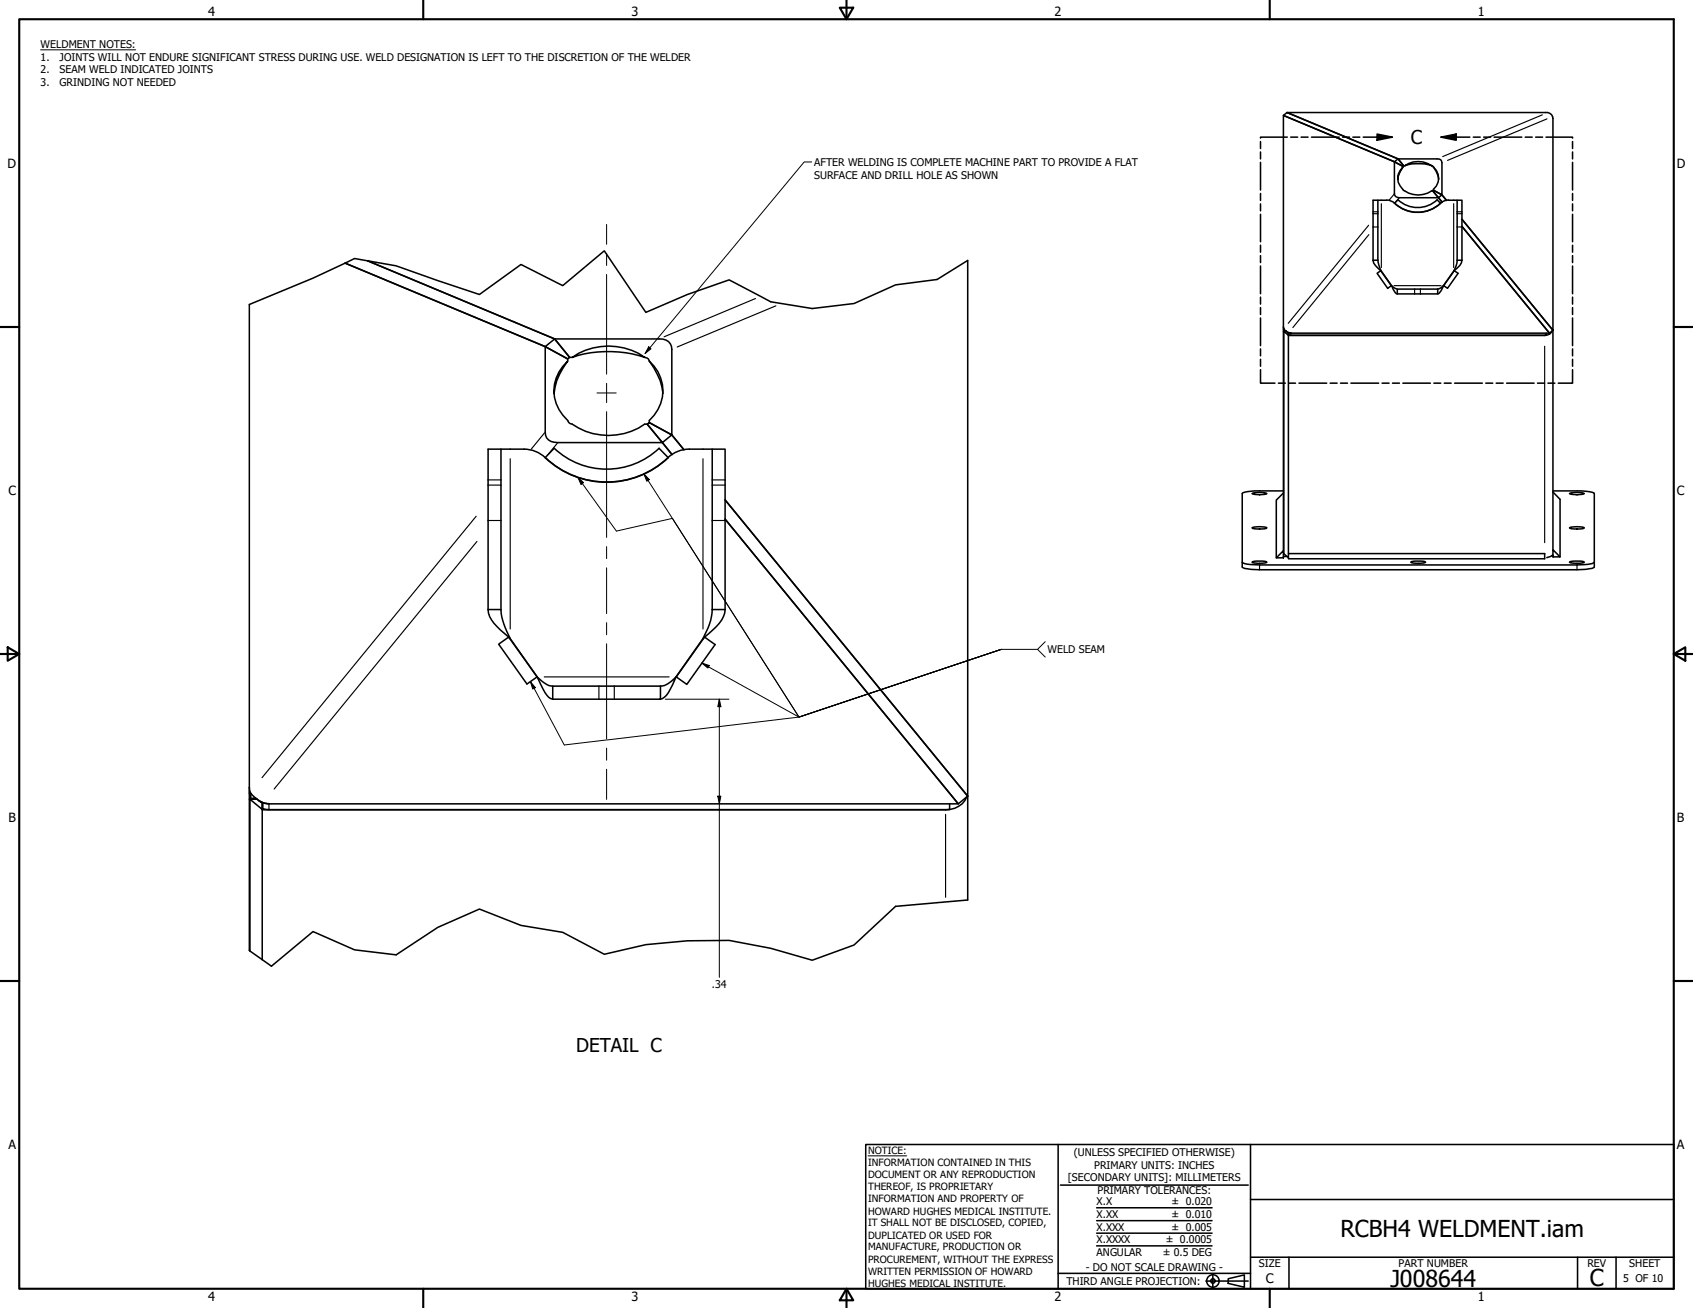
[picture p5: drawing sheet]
<svg xmlns="http://www.w3.org/2000/svg" width="559mm" height="432mm" viewBox="0 0 559 432" stroke-linecap="round" stroke-linejoin="round" font-family="sans-serif">
<!-- layer: Visible (ANSI) -->
<g fill="none" stroke="#000" stroke-width=".51">
<path d="M460.2 53.4l-36.6-15.3v69.8M460.2 53.4l-36.6-15.3 1.2-1 36.7 15.4-36.7-15.4h86.1a2.1 2.1 0 0 1 1.7 2v69.9l-30.1-36.6 30.1 36.6M460.2 53.4l1.3-.9 1.8 2.2-.3 .2zM463 55.2v-.3l-2.8-1.5v10.5a1.43 1.43 0 0 0 1.6 1.4h13l-1.9-2.3a8.7 8.7 0 0 1-9.3 0 4.9 4.9 0 0 1-.6-7.8 8.4 8.4 0 0 0-1.6 4M463.6 54.7h-.3l-1.8-2.2h12.8a1.27 1.27 0 0 1 1.6 1.2v10.6l-2.8-1.5v-.3a4.7 4.7 0 0 0 0-7.3M463.6 54.7a8 8 0 0 1 9 0 15.1 15.1 0 0 0-9 0zM472.6 54.7l.5 .5M472.6 54.7h.1M473.1 55.2a8.5 8.5 0 0 1 1.8 4M454.8 66.1h2.8M457.7 66l1.8 .5a11.3 11.3 0 0 0 16 .6M461.4 66l-1.2 1.1"/>
<path d="M461.4 65.9a9.4 9.4 0 0 0 13 0M472.9 63l.2-.2 2.8 1.5-1.1 1zM474.3 66l1.2 1.1M474.8 65.3l1.2 1.4M475.9 64.3l1.6 1.9M478.1 66.1h2.8M478.1 66l-1.4 .3-1.2 .8M113.9 86.9l66.1 27.5M121.3 86.1l61.8 25.8M319.4 86v211.1M453.2 85.9a5.7 5.7 0 0 0 2.5 3.4M453.2 85.9h1.6"/>
<path d="M453.2 85.9v-19.8h1.6v19.8M454.5 90.2l1.2-.9 3.5 5-1.2 .9zM454.8 85.9l.4 1.8 .7 1.8M455.8 89.4l.1 .1M455.9 89.5l3.4 4.8M459.3 94.3l1.2 2.3 .7 .4M459.3 94.3l1.9 1.1M474.5 95.4h-13.3v1.6M474.5 95.4v1.6h-13.3M474.5 95.4l1.9-1.1-.9 1.9-1 .8M479.8 89.5l-3.4 4.8M479.9 89.4l-.1 .1"/>
<path d="M480 89.3l1.3 .9-3.5 5-1.3-.9zM480.9 85.9h1.6M480.9 85.9l-.3 1.8-.8 1.8M480.9 85.9v-19.8h1.6v19.8M482.5 85.9a5.1 5.1 0 0 1-2.5 3.4M82.3 100.5v163.3M180 114.4l7.4 4.1v.7M180 114.4v28.3a3.5 3.5 0 0 0 4.1 3.4h34.5l-5-6.1h-.8a21 21 0 0 1-24 0l-.6-.2-.8-1a12.8 12.8 0 0 1 0-19.6 21.5 21.5 0 0 0-4.5 10.7M180 114.4l3.1-2.5 4.9 6.1-.6 .5zM183.1 111.9h34.5a3.5 3.5 0 0 1 4.1 3.4v28.3M183.1 111.9l4.9 6.1M188 118h.9"/>
<path d="M188.9 118a20.9 20.9 0 0 1 23.9 0 38.1 38.1 0 0 0-23.9 0zM212.8 118l1.3 .6 .2 .6M214.3 119.2a12.9 12.9 0 0 1 0 19.6v.7l7.4 4.1M214.3 119.2l.1 .2a22.8 22.8 0 0 1 4.4 10.5M423.6 107.9v1.5h1h-.9l1.6 1.3v-.9M423.6 107.9a2.37 2.37 0 0 0 1.7 2M423.6 109.4v72.4M423.7 108.3l.1 1M423.7 109.4v73.4l1.6 1.3M423.9 108.7l-.1 .6 .6-.1 .9 .7M425.3 109.8v.9M425.4 109.8l.7 .1"/>
<path d="M510.3 110v.7l-85-.1M512.4 109.1a2.58 2.58 0 0 1-2.6 1.6h-84.5v72.1M512.6 109l-1.2 1-28.9-35.3 28.9 35.3-86.1-.2M512.6 109v72.5M165.4 148.3h7.5a10.2 10.2 0 0 1 7.1 2.8M182.9 148l-2.9 3.1M182.9 148a25.2 25.2 0 0 0 34.7 0M213.6 140l.7-.5 7.4 4.1-3.1 2.5zM217.6 148l2.9 3.1a29.5 29.5 0 0 1-40.6 0M218.6 146.1l3.2 4M221.7 143.6l4 4.9M235.1 148.3h-7.6a11.4 11.4 0 0 0-8.6 4.2 29.4 29.4 0 0 1-38.9-1.4"/>
<path d="M239.3 165l80.1 97.8-3.1 2.6-77-94 77 94h-227.5l-2.1-.4M413.3 162.9a8 8 0 0 1 4.8 0 8 8 0 0 1-4.8 0zM413.3 174.2a8 8 0 0 1 4.8 0 8 8 0 0 1-4.8 0zM423.6 162.1l-10.7 .1a4 4 0 0 0-2.9 .7v24.3a11.5 11.5 0 0 0 5.7 .9l107.7-.1a4 4 0 0 0 2.8-.8v-24.3a10.1 10.1 0 0 0-5.7-.8h-7.9M423.6 162.8l-2.3 2.3v19M512.6 162.4l2.3 2.4v19M518 162.9a8 8 0 0 1 4.9 0 8 8 0 0 1-4.9 0zM518 174.2a8 8 0 0 1 4.9 0 8 8 0 0 1-4.9 0zM410 185.6a4 4 0 0 0 2.9 .8h110.5a4 4 0 0 0 2.8-.8M413.3 185.6a8 8 0 0 1 4.8 0 8 8 0 0 1-4.8 0zM421.3 184.1l2.3-2.3v2.3zM423.6 183.7h1.2"/>
<path d="M425.3 182.8h84.5v1.7h-84.5zM465.6 185.6a8 8 0 0 1 4.9 0 8 8 0 0 1-4.9 0zM512.1 183.5h.5v-.3l-2.1 .9M512.6 181.5l2.3 2.3h-2.3zM518 185.6a8 8 0 0 1 4.9 0 8 8 0 0 1-4.9 0zM161.1 201.2a10.1 10.1 0 0 0 4.1 6.8l2.7 2.3M161.1 201.2h4.3M161.1 201.2v-52.9h4.3v52.9M164.6 212.7l3.3-2.4 9.4 13.2-3.4 2.3zM165.4 201.2a23.9 23.9 0 0 0 3 9.6M168 210.5l.4 .3M168.4 210.8l8.9 12.7"/>
<path d="M232 210.8l-8.9 12.7M232.4 210.5l-.4 .3M232.5 210.3l3.5 2.5-9.3 13.1-3.5-2.4zM235.1 201.2h4.2M235.1 201.2a21.5 21.5 0 0 1-3.1 9.6M235.1 201.2v-52.9h4.2v52.9M239.3 201.2a9.8 9.8 0 0 1-4.1 6.8l-2.6 2.3M177.3 223.5l2 4a5.6 5.6 0 0 0 3.1 3.3M177.3 223.5a8.6 8.6 0 0 0 5.1 3M218 226.5h-35.6v4.3M218 226.5v4.3h-35.6M218 226.5a8.2 8.2 0 0 0 5.1-3l-1.2 2.8a9.4 9.4 0 0 1-3.3 4.3l-.6 .2"/>
<path d="M82.3 260a3.5 3.5 0 0 0 2 3.4l2.4 1.6-1.1-.5-1.3-1.1M82.4 261l.3 2.7M82.5 263.8h2.3h-2.5v50M82.8 261.9l-.1 1.8 1.5-.4M86.6 267.3v-2.4v2.3l-4.1-3.4v50.1M86.7 265v2l2.1 .3h224.6v-1.9M86.8 265l2 .3M319.1 263a7.2 7.2 0 0 1-7 4.3h-225.5v49.5"/>
</g>
<!-- layer: Visible Narrow (ANSI) -->
<g fill="none" stroke="#000" stroke-width=".38">
<path d="M509.1 37.9l-32.9 13.8M510.6 39.2l-32.8 13.8M451.7 74.4l-26.5 32.3M451.8 77.5l-25.1 30.6M453.3 69.9h1.4M453.3 70.5h1.4M453.3 74.9h1.4M455.9 67.2v21.1M460.2 64.1l-1.7 1.9M461.8 65.3l-1.2 1.4M479.8 67.2v21.1M481 69.9h1.5"/>
<path d="M481 70.5h1.5M481 74.9h1.5M249.4 98.6l-30.2 12.6M460.1 94.3h15.5M466.9 95.5v1.5M468.8 95.5v1.5M256.1 101l-32.6 13.6M426.1 110v.7M509.8 110.7h.1M509.8 114.3v64.8M161.4 158.4h3.8M168.4 151.4v56.2"/>
<path d="M179.7 142.9l-4.3 5.3M184 146.3l-3.1 3.8M232 151.4v56.2M235.3 158.4h3.8M157.2 170.4l-70.7 86.3M157.4 178.8l-66.9 81.7M161.4 160.1h3.8M161.4 171.8h3.8M235.3 160.1h3.8M235.3 171.8h3.8M415.7 186.6v1.4M520.5 186.6v1.4"/>
<path d="M179.6 223.5h41.3M197.7 226.8v3.8M202.8 226.8v3.8M88.8 265.4v1.7M312.1 267.3h.1M312.1 268.9v27.3"/>
</g>
<!-- layer: Break Line (ANSI) -->
<path d="M319.4 86l-10.1 6.3-13.7 1.7-13.7 6.2-13.8 1.7-13.7-2.3-13.7-7.2-13.8 4.8-13.7 5.9-13.7-20.3-13.8 11.5-13.7-7-13.8 9.9-27.5-9.4-13.7-2.5-13.7 6.5-21 8.7M319.4 297.1l-23.8 2.1-13.7 12.8-13.8 5-13.7-3.9-13.7-2.6-13.8 .1-13.7 1.2-13.7 3.2-13.8-7.2-13.7-2.3-13.8-5.4-13.7 6-13.8 9.1-13.7-1.6-13.7-6.1-13.7 11.5-7.3-5.2" fill="none" stroke="#000" stroke-width=".51"/>
<!-- layer: Detail Boundary (ANSI) -->
<g fill="none" stroke="#000" stroke-width=".51">
<path d="M416.1 46.7v2.3M416.1 50.2v2.3M416.1 53.6v9.1M424.9 45.3h-8.8v.3M426 45.3h2.3M429.5 45.3h2.2M432.9 45.3h9.1M443.2 45.3h2.3M446.5 45.3h2.3M450 45.3h9.5M454.5 44.3l5 1-5 1zM475.6 45.3l5-1v2z"/>
<path d="M475.6 45.3h9.5M486.3 45.3h2.3M489.7 45.3h2.3M493.1 45.3h9.2M503.4 45.3h2.3M506.9 45.3h2.2M510.3 45.3h8.7v.3M519 46.7v2.3M519 50.2v2.3M519 53.6v9.1M416.1 63.9v2.3M416.1 67.3v2.3"/>
<path d="M416.1 70.7v9.1M519 63.9v2.3M519 67.3v2.3M519 70.7v9.1M416.1 81v2.2M416.1 84.4v2.3M416.1 87.8v9.2M416.1 98.1v2.3M519 81v2.2M519 84.4v2.3M519 87.8v9.2M519 98.1v2.3"/>
<path d="M416.1 101.5v2.3M416.1 105v9.1M416.1 115.2v2.3M416.1 118.6v2.3M519 101.5v2.3M519 105v9.1M519 115.2v2.3M519 118.6v2.3M416.1 122v4.5h4.7M422 126.5h2.2M425.4 126.5h2.2M428.8 126.5h9.1"/>
<path d="M439 126.5h2.3M442.5 126.5h2.3M445.9 126.5h9.1M456.2 126.5h2.3M459.6 126.5h2.3M463 126.5h9.1M473.3 126.5h2.3M476.7 126.5h2.3M480.1 126.5h9.2M490.4 126.5h2.3M493.8 126.5h2.3M497.3 126.5h9"/>
<path d="M507.5 126.5h2.3M510.9 126.5h2.3M519 122v4.5h-4.7"/>
</g>
<path d="M454.5 44.3l5 1-5 1zM475.6 45.3l5-1v2z" fill="#000"/>
<!-- layer: Border (ANSI) -->
<g fill="none" stroke="#000" stroke-width=".7">
<path d="M6.3 6.3h546.1v419.1h-546.1zM139.7 0v6.3M277.2 2.5h4.4l-2.2 3.8zM279.4 0v6.3M419.1 0v6.3M0 107.9h6.3M552.4 107.9h6.4M0 215.9h6.3M2.5 213.7l3.8 2.2-3.8 2.2zM552.4 215.9l3.9-2.2v4.4zM552.4 215.9h6.4M0 323.8h6.3"/>
<path d="M552.4 323.8h6.4M139.7 425.4v6.4M279.4 425.4l2.2 3.9h-4.4zM279.4 425.4v6.4M419.1 425.4v6.4"/>
</g>
<!-- layer: Title (ANSI) -->
<g fill="none" stroke="#000" stroke-width=".51">
<path d="M285.8 377.8h266.6v47.6h-266.6zM349.2 377.8v47.6M412.7 377.8v47.6M350 391.2h62M361.9 398.7h38.1M412.7 396h139.7M361.9 411.3h38.1M361.9 407.1h38.1M361.9 403h38.1M412.7 415h139.7M425.4 415v10.4M520.7 415v10.4"/>
<path d="M533.4 415v10.4M349.2 420.4h63.5M398 422.9h14M400.3 420.6v4.6M405.4 422.1l5.3-1.2v4l-5.3-1.2z"/>
<circle cx="400.3" cy="422.9" r="2.06"/>
<circle cx="400.3" cy="422.9" r=".73"/>
</g>
<path d="M286.5 381.6h12.8" fill="none" stroke="#000" stroke-width=".33"/>
<!-- layer: Dimension (ANSI) -->
<path d="M219.6 230.8h21M237.4 230.8l.5 2.5h-1zM237.4 230.8v91.8M236.9 262.8h1l-.5 2.6z" fill="none" stroke="#000" stroke-width=".33"/>
<path d="M237.4 230.8l.5 2.5h-1zM236.9 262.8h1l-.5 2.6z" fill="#000"/>
<!-- layer: Symbol (ANSI) -->
<g fill="none" stroke="#000" stroke-width=".33">
<path d="M13.4 16.4h31.4M267.9 53.5h-2.5l-52.5 63.2M214.1 114.5l.8 .6-2 1.6zM190.8 157.6l1.8 1.7-.8 .7zM190.8 157.6l9.4 13.1M212.5 156.5l1.8 1.8-.8 .6zM212.5 156.5l51.2 80.2 66.8-22.3M200.3 171l3.2 4.3 18.4-4.2 41.8 65.6 66.8-22.3M231.6 218.9l2.5 .8-.5 .8zM330.5 214.4l-66.8 22.3-32.1-17.8M330.5 214.4l-66.8 22.3-63.4 7.6M330.5 214.4h12"/>
<path d="M345 211.8l-2.5 2.6 2.5 2.5M175.1 225l1.6 2-.9 .5zM175.1 225l11.1 20.9 14-1.6"/>
</g>
<path d="M214.1 114.5l.8 .6-2 1.6zM190.8 157.6l1.8 1.7-.8 .7zM212.5 156.5l1.8 1.8-.8 .6zM231.6 218.9l2.5 .8-.5 .8zM175.1 225l1.6 2-.9 .5z" fill="#000"/>
<!-- layer: Center Mark (ANSI) -->
<path d="M197 129.7h6.4" fill="none" stroke="#000" stroke-width=".33"/>
<!-- layer: Centerline (ANSI) -->
<path d="M200.2 74.1v6.5M200.2 83.6v4M200.2 90.6v32.9M200.2 126.6v6.3M200.2 135.9v41.5M200.2 180.5v3.9M200.2 187.5v15.1M200.2 205.5v4M200.2 212.5v31.5M200.2 247v4M200.2 253.9v10" fill="none" stroke="#000" stroke-width=".33"/>
<g font-size="7.7">
<text x="442.4" y="408.3">RCBH4 WELDMENT.iam</text>
<text x="458.9" y="424.8">J008644</text>
<text x="524.8" y="424.7">C</text>
</g>
<g font-size="6.3">
<text x="465.7" y="47.6">C</text>
<text x="190.1" y="347.4">DETAIL C</text>
</g>
<text font-size="4.3" x="417.8" y="423.5">C</text>
<g font-size="4.2">
<text x="68.7" y="5.3">4</text>
<text x="208.4" y="5.3">3</text>
<text x="348.1" y="5.3">2</text>
<text x="487.8" y="5.3">1</text>
<text x="2.5" y="55.5">D</text>
<text x="553.5" y="55.5">D</text>
<text x="2.8" y="163.4">C</text>
<text x="553.5" y="163.4">C</text>
<text x="2.9" y="271.4">B</text>
<text x="553.5" y="271.4">B</text>
<text x="2.8" y="379.3">A</text>
<text x="553.5" y="379.3">A</text>
<text x="68.7" y="429.5">4</text>
<text x="208.4" y="429.6">3</text>
<text x="348.1" y="429.6">2</text>
<text x="487.8" y="429.5">1</text>
</g>
<g font-size="3.5">
<text x="13.4" y="15.9">WELDMENT NOTES:</text>
<text x="13.4" y="20.1">1.</text>
<text x="19.7" y="20.1">JOINTS WILL NOT ENDURE SIGNIFICANT STRESS DURING USE. WELD DESIGNATION IS LEFT TO THE DISCRETION OF THE WELDER</text>
<text x="13.4" y="24.3">2.</text>
<text x="13.4" y="28.4">3.</text>
<text x="19.7" y="24.3">SEAM WELD INDICATED JOINTS</text>
<text x="19.7" y="28.4">GRINDING NOT NEEDED</text>
<text x="268.7" y="54.7">AFTER WELDING IS COMPLETE MACHINE PART TO PROVIDE A FLAT</text>
<text x="268.7" y="58.9">SURFACE AND DRILL HOLE AS SHOWN</text>
<text x="345.8" y="215.6">WELD SEAM</text>
<text x="234.9" y="326">.34</text>
<text x="354.5" y="381.6">(UNLESS SPECIFIED OTHERWISE)</text>
<text x="352.5" y="390">[SECONDARY UNITS]: MILLIMETERS</text>
<text x="361.1" y="385.8">PRIMARY UNITS: INCHES</text>
<text x="362.3" y="394.1">PRIMARY TOLERANCES:</text>
<text x="361.9" y="397.9">X.X</text>
<text x="386.7" y="398">± 0.020</text>
<text x="361.9" y="402.1">X.XX</text>
<text x="361.9" y="406.3">X.XXX</text>
<text x="386.7" y="402.1">± 0.010</text>
<text x="386.7" y="406.3">± 0.005</text>
<text x="361.9" y="410.5">X.XXXX</text>
<text x="384.7" y="410.5">± 0.0005</text>
<text x="358.4" y="419.7">- DO NOT SCALE DRAWING -</text>
<text x="361.9" y="414.6">ANGULAR</text>
<text x="383.8" y="414.7">± 0.5 DEG</text>
<text x="415.5" y="418.4">SIZE</text>
<text x="461.6" y="418.3">PART NUMBER</text>
<text x="523.9" y="418.3">REV</text>
<text x="537.8" y="418.4">SHEET</text>
<text x="352" y="424.2">THIRD ANGLE PROJECTION:</text>
<text x="535.7" y="423.2">5 OF 10</text>
</g>
<g font-size="3.3">
<text x="286.5" y="381.1">NOTICE:</text>
<text x="286.5" y="385">INFORMATION CONTAINED IN THIS</text>
<text x="286.5" y="389">DOCUMENT OR ANY REPRODUCTION</text>
<text x="286.5" y="392.9">THEREOF, IS PROPRIETARY</text>
<text x="286.5" y="396.9">INFORMATION AND PROPERTY OF</text>
<text x="286.5" y="400.9">HOWARD HUGHES MEDICAL INSTITUTE.</text>
<text x="286.5" y="404.9">IT SHALL NOT BE DISCLOSED, COPIED,</text>
<text x="286.5" y="408.9">DUPLICATED OR USED FOR</text>
<text x="286.5" y="412.8">MANUFACTURE, PRODUCTION OR</text>
<text x="286.5" y="416.8">PROCUREMENT, WITHOUT THE EXPRESS</text>
<text x="286.5" y="420.8">WRITTEN PERMISSION OF HOWARD</text>
<text x="286.5" y="424.8">HUGHES MEDICAL INSTITUTE.</text>
</g>
</svg>
